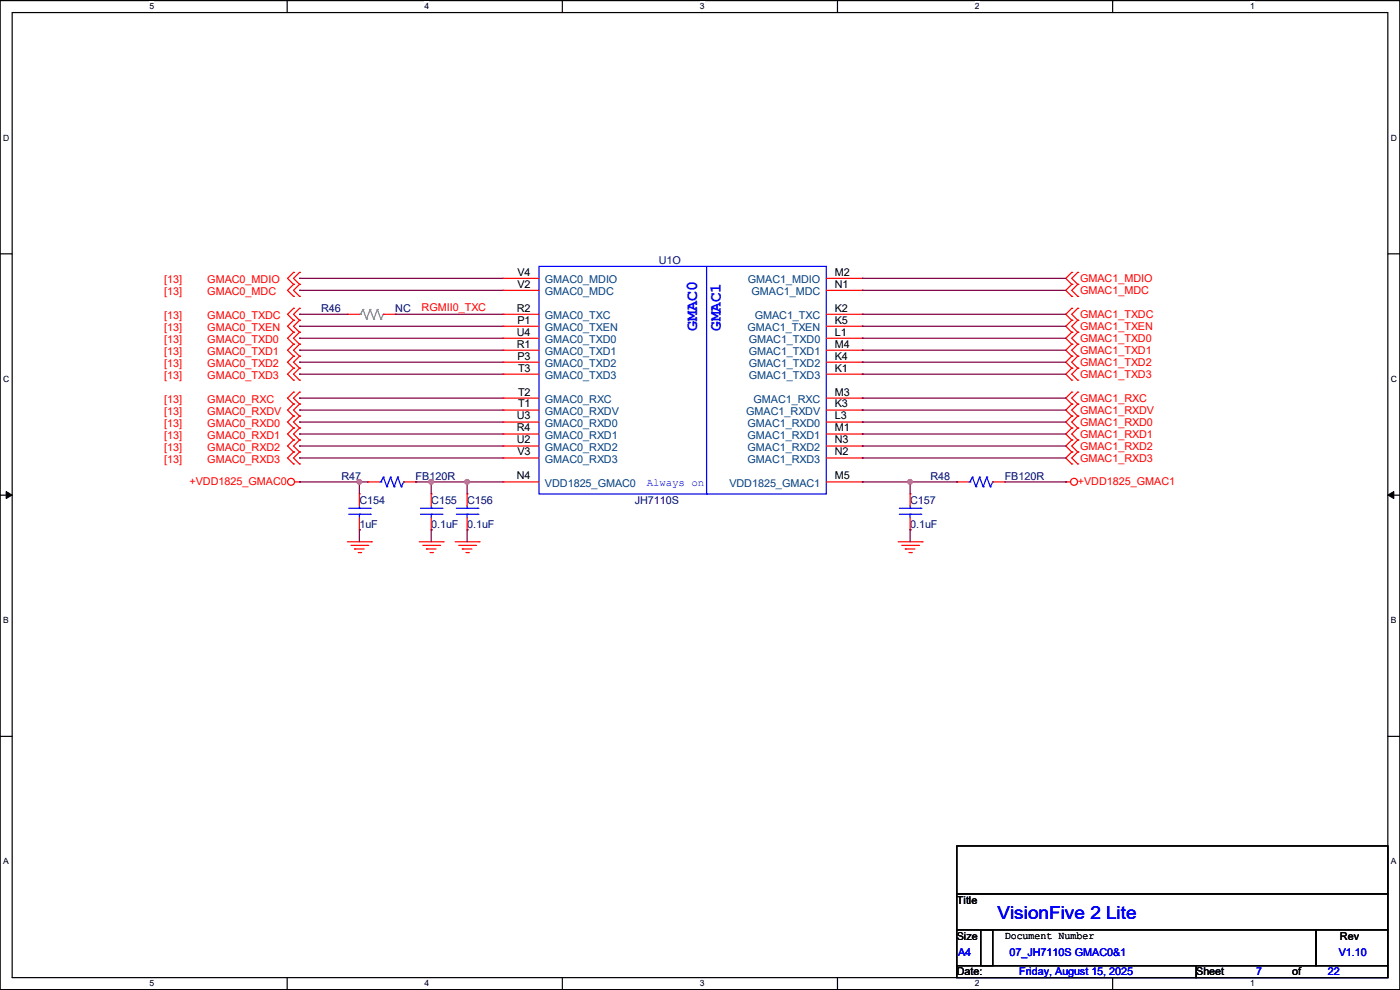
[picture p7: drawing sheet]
<svg xmlns="http://www.w3.org/2000/svg" width="297mm" height="210mm" viewBox="0 0 297 210" stroke-linecap="round" stroke-linejoin="round" font-family="sans-serif">
<path d="M0 .1h297v209.8h-297zM2.6 2.7h291.8v204.7h-291.8z" fill="none" stroke="#000" stroke-width=".25"/>
<g fill="#fff">
<path d="M31.7 .4h1v2h-1z"/>
<path d="M31.7 207.6h1v2h-1z"/>
</g>
<path d="M60.9 .1v2.6M60.9 207.4v2.5" fill="none" stroke="#000" stroke-width=".25"/>
<g fill="#fff">
<path d="M90.1 .4h1v2h-1z"/>
<path d="M90.1 207.6h1v2h-1z"/>
</g>
<path d="M119.3 .1v2.6M119.3 207.4v2.5" fill="none" stroke="#000" stroke-width=".25"/>
<g fill="#fff">
<path d="M148.5 .4h.9v2h-.9z"/>
<path d="M148.5 207.6h.9v2h-.9z"/>
</g>
<path d="M177.7 .1v2.6M177.7 207.4v2.5" fill="none" stroke="#000" stroke-width=".25"/>
<g fill="#fff">
<path d="M206.8 .4h1v2h-1z"/>
<path d="M206.8 207.6h1v2h-1z"/>
</g>
<path d="M236.1 .1v2.6M236.1 207.4v2.5" fill="none" stroke="#000" stroke-width=".25"/>
<g fill="#fff">
<path d="M265.2 .4h1v2h-1z"/>
<path d="M265.2 207.6h1v2h-1z"/>
<path d="M.7 28.2h1.2v2h-1.2z"/>
<path d="M295.1 28.2h1.2v2h-1.2z"/>
<path d="M.7 79.4h1.2v2h-1.2z"/>
<path d="M295.1 79.4h1.2v2h-1.2z"/>
</g>
<path d="M0 53.8h2.6M294.4 53.8h2.6" fill="none" stroke="#000" stroke-width=".25"/>
<g fill="#fff">
<path d="M.7 130.6h1.2v2h-1.2z"/>
<path d="M295.1 130.6h1.1v2h-1.1z"/>
</g>
<path d="M0 105h2.6M294.4 105h2.6" fill="none" stroke="#000" stroke-width=".25"/>
<path d="M1.3 104.3l1.3 .7-1.3 .7zM294.4 105l1.3-.7v1.4z" fill="#000" stroke="#000" stroke-width=".21"/>
<g fill="#fff">
<path d="M.7 181.8h1.2v2h-1.2z"/>
<path d="M295.1 181.8h1.1v2h-1.1z"/>
</g>
<path d="M0 156.2h2.6M294.4 156.2h2.6M203 179.5h91.4v10.1h-91.4zM203 189.6h91.4v7.6h-91.4zM203 197.2h7.6v7.7h-7.6zM208.1 197.2h71.1v7.7h-71.1zM279.2 197.2h15.2v7.7h-15.2zM203 204.9h50.8v2.5h-50.8zM253.8 204.9h40.6v2.5h-40.6z" fill="none" stroke="#000" stroke-width=".25"/>
<g fill="none" stroke="#f00" stroke-width=".25">
<path d="M62.3 57.8h.1M62.3 57.8l-1.3 1.3 1.3 1.2M63.5 57.8h.1M63.5 57.8l-1.2 1.3 1.2 1.2M106.7 59.1h.1M106.7 59.1h7.6M175.3 59.1h7.6M182.9 59.1h.1M227.4 57.8h.1M227.4 57.8l-1.3 1.3 1.3 1.2M228.6 57.8h.1M228.6 57.8l-1.2 1.3 1.2 1.2"/>
<path d="M62.3 60.3h.1M62.3 62.9h.1M62.3 73h.1M62.3 75.6h.1M62.3 70.5h.1M62.3 78.1h.1M62.3 65.4h.1M62.3 67.9h.1M62.3 60.3l-1.3 1.3 1.3 1.3M62.3 73l-1.3 1.3 1.3 1.3M62.3 70.5l-1.3 1.3 1.3 1.2M62.3 78.1l-1.3 1.3 1.3 1.2"/>
<path d="M62.3 75.6l-1.3 1.2 1.3 1.3M62.3 65.4l-1.3 1.3 1.3 1.2M62.3 67.9l-1.3 1.3 1.3 1.3M63.5 60.3h.1M63.5 62.9h.1M63.5 73h.1M63.5 75.6h.1M63.5 70.5h.1M63.5 78.1h.1M63.5 65.4h.1M63.5 67.9h.1M63.5 60.3l-1.2 1.3 1.2 1.3"/>
<path d="M63.5 73l-1.2 1.3 1.2 1.3M63.5 70.5l-1.2 1.3 1.2 1.2M63.5 78.1l-1.2 1.3 1.2 1.2M63.5 75.6l-1.2 1.2 1.2 1.3M63.5 65.4l-1.2 1.3 1.2 1.2M63.5 67.9l-1.2 1.3 1.2 1.3M73.7 66.7h.1M73.7 66.7h2.5M81.3 66.7h2.6M83.9 66.7h.1M106.7 69.2h.1M106.7 76.8h.1"/>
<path d="M106.7 74.3h.1M106.7 66.7h.1M106.7 79.4h.1M106.7 71.8h.1M106.7 61.6h.1M106.7 79.4h7.6M106.7 66.7h7.6M106.7 76.8h7.6M106.7 69.2h7.6M106.7 71.8h7.6M106.7 74.3h7.6M106.7 61.6h7.6"/>
<path d="M175.3 79.4h7.6M175.3 66.7h7.6M175.3 76.8h7.6M175.3 69.2h7.6M175.3 71.8h7.6M175.3 74.3h7.6M175.3 61.6h7.6M182.9 79.4h.1M182.9 66.7h.1M182.9 76.8h.1M182.9 69.2h.1M182.9 71.8h.1"/>
<path d="M182.9 74.3h.1M182.9 61.6h.1M227.4 60.3h.1M227.4 62.9h.1M227.4 70.5h.1M227.4 73h.1M227.4 75.6h.1M227.4 78.1h.1M227.4 65.4h.1M227.4 67.9h.1M227.4 60.3l-1.3 1.3 1.3 1.3M227.4 70.5l-1.3 1.3 1.3 1.2"/>
<path d="M227.4 73l-1.3 1.3 1.3 1.3M227.4 78.1l-1.3 1.3 1.3 1.2M227.4 75.6l-1.3 1.2 1.3 1.3M227.4 65.4l-1.3 1.3 1.3 1.2M227.4 67.9l-1.3 1.3 1.3 1.3M228.6 62.9h.1M228.6 60.3h.1M228.6 73h.1M228.6 70.5h.1M228.6 75.6h.1M228.6 78.1h.1M228.6 67.9h.1"/>
<path d="M228.6 65.4h.1M228.6 60.3l-1.2 1.3 1.2 1.3M228.6 70.5l-1.2 1.3 1.2 1.2M228.6 73l-1.2 1.3 1.2 1.3M228.6 78.1l-1.2 1.3 1.2 1.2M228.6 75.6l-1.2 1.2 1.2 1.3M228.6 65.4l-1.2 1.3 1.2 1.2M228.6 67.9l-1.2 1.3 1.2 1.3M62.3 90.8h.1M62.3 93.3h.1M62.3 88.3h.1M62.3 95.9h.1"/>
<path d="M62.3 98.4h.1M62.3 83.2h.1M62.3 85.7h.1M62.3 80.6h.1M62.3 90.8l-1.3 1.3 1.3 1.2M62.3 88.3l-1.3 1.2 1.3 1.3M62.3 95.9l-1.3 1.3 1.3 1.2M62.3 93.3l-1.3 1.3 1.3 1.3M62.3 83.2l-1.3 1.3 1.3 1.2M62.3 85.7l-1.3 1.3 1.3 1.3M63.5 90.8h.1M63.5 93.3h.1"/>
<path d="M63.5 88.3h.1M63.5 95.9h.1M63.5 98.4h.1M63.5 83.2h.1M63.5 85.7h.1M63.5 80.6h.1M63.5 90.8l-1.2 1.3 1.2 1.2M63.5 88.3l-1.2 1.2 1.2 1.3M63.5 95.9l-1.2 1.3 1.2 1.2M63.5 93.3l-1.2 1.3 1.2 1.3M63.5 83.2l-1.2 1.3 1.2 1.2M63.5 85.7l-1.2 1.3 1.2 1.3"/>
<path d="M106.7 92.1h.1M106.7 87h.1M106.7 84.5h.1M106.7 94.6h.1M106.7 89.5h.1M106.7 97.2h.1M106.7 87h7.6M106.7 89.5h7.6M106.7 92.1h7.6M106.7 84.5h7.6M106.7 97.2h7.6M106.7 94.6h7.6"/>
<path d="M175.3 87h7.6M175.3 89.5h7.6M175.3 92.1h7.6M175.3 84.5h7.6M175.3 97.2h7.6M175.3 94.6h7.6M182.9 87h.1M182.9 89.5h.1M182.9 92.1h.1M182.9 84.5h.1M182.9 97.2h.1M182.9 94.6h.1"/>
<path d="M227.4 90.8h.1M227.4 93.3h.1M227.4 88.3h.1M227.4 95.9h.1M227.4 98.4h.1M227.4 85.7h.1M227.4 83.2h.1M227.4 80.6h.1M227.4 90.8l-1.3 1.3 1.3 1.2M227.4 88.3l-1.3 1.2 1.3 1.3M227.4 95.9l-1.3 1.3 1.3 1.2M227.4 93.3l-1.3 1.3 1.3 1.3"/>
<path d="M227.4 85.7l-1.3 1.3 1.3 1.3M227.4 83.2l-1.3 1.3 1.3 1.2M228.6 93.3h.1M228.6 90.8h.1M228.6 88.3h.1M228.6 98.4h.1M228.6 95.9h.1M228.6 85.7h.1M228.6 83.2h.1M228.6 80.6h.1M228.6 90.8l-1.2 1.3 1.2 1.2M228.6 88.3l-1.2 1.2 1.2 1.3"/>
<path d="M228.6 95.9l-1.2 1.3 1.2 1.2M228.6 93.3l-1.2 1.3 1.2 1.3M228.6 85.7l-1.2 1.3 1.2 1.3M228.6 83.2l-1.2 1.3 1.2 1.2M62.5 102.2h1M63.5 102.2h.1M73.7 114.9h5.1M74.5 115.7h3.5M75.2 116.5h.1M75.2 116.5h2.1M76 117.2h.5M76.2 104.8h.1"/>
<path d="M76.2 112.4h.1M76.2 104.8v2.5M76.2 109.9v2.5M76.5 117.2h.1M78 115.7h.1M78 102.2h.1M78 102.2h2.6M78.8 114.9h.1M85.6 102.2h2.6M88.2 102.2h.1M88.9 114.9h5.1M89.7 115.7h3.6"/>
<path d="M90.5 116.5h.1M90.5 116.5h2M91.2 117.2h.5M91.5 104.8h.1M91.5 112.4h.1M91.5 104.8v2.5M91.5 109.9v2.5M91.7 117.2h.1M93.3 115.7h.1M94 114.9h.1M96.6 114.9h5M97.3 115.7h3.6"/>
<path d="M98.1 116.5h.1M98.1 116.5h2M98.8 117.2h.6M99.1 104.8h.1M99.1 112.4h.1M99.1 104.8v2.5M99.1 109.9v2.5M99.4 117.2h.1M100.9 115.7h.1M101.6 114.9h.1M106.7 102.2h.1M106.7 102.2h7.6"/>
<path d="M175.3 102.2h7.6M182.9 102.2h.1M190.5 114.9h5.1M191.3 115.7h3.6M192.1 116.5h.1M192.1 116.5h2M192.8 117.2h.5M193.1 104.8h.1M193.1 112.4h.1M193.1 104.8v2.5M193.1 109.9v2.5M193.3 117.2h.1"/>
<path d="M194.9 115.7h.1M195.6 114.9h.1M203 102.2h.1M203 102.2h2.5M210.6 102.2h2.5M213.1 102.2h.1M226.1 102.2h.1M226.1 102.2h1"/>
<circle cx="61.7" cy="102.2" r=".74"/>
<circle cx="227.9" cy="102.2" r=".74"/>
</g>
<g fill="none" stroke="#00f" stroke-width=".25">
<path d="M114.3 56.5h61v48.3h-61zM149.9 56.5v48.3M74 109.1h4.5M74 107.8h4.5M76.2 107.8h.1M76.2 109.1h.1M76.2 107.3v.5M76.2 109.1v.8M78.5 109.1h.1M78.5 107.8h.1M80.6 102.2h.2M80.8 102.2h.1"/>
<path d="M81.3 101.2h.1M81.3 101.2l-.5 1M81.3 101.2l.8 2.1M82.1 103.3h.1M82.8 101.2h.1M82.8 101.2l-.7 2.1M82.8 101.2l.8 2.1M83.6 103.3h.1M84.4 101.2h.1M84.4 101.2l-.8 2.1M84.4 101.2l.7 2.1M85.1 103.3h.1"/>
<path d="M85.6 102.2h.1M85.6 102.2l-.5 1.1M89.2 109.1h4.6M89.2 107.8h4.6M91.5 107.8h.1M91.5 109.1h.1M91.5 107.3v.5M91.5 109.1v.8M93.8 109.1h.1M93.8 107.8h.1M96.8 109.1h4.6M96.8 107.8h4.6"/>
<path d="M99.1 107.8h.1M99.1 109.1h.1M99.1 107.3v.5M99.1 109.1v.8M101.4 109.1h.1M101.4 107.8h.1M149.9 104.8h.1M190.8 109.1h4.6M190.8 107.8h4.6M193.1 107.8h.1M193.1 109.1h.1M193.1 107.3v.5"/>
<path d="M193.1 109.1v.8M195.4 109.1h.1M195.4 107.8h.1M205.5 102.2h.3M205.8 102.2h.1M206.3 101.2h.1M206.3 101.2l-.5 1M206.3 101.2l.8 2.1M207.1 103.3h.1M207.8 101.2h.1M207.8 101.2l-.7 2.1M207.8 101.2l.8 2.1"/>
<path d="M208.6 103.3h.1M209.3 101.2h.1M209.3 101.2l-.7 2.1M209.3 101.2l.8 2.1M210.1 103.3h.1M210.6 102.2h.1M210.6 102.2l-.5 1.1"/>
</g>
<g fill="none" stroke="#808080" stroke-width=".25">
<path d="M76.2 66.7h.3M76.5 66.7h.1M77 65.7h.1M77 65.7l-.5 1M77 65.7l.8 2M77.8 67.7h.1M78.5 65.7h.1M78.5 65.7l-.7 2M78.5 65.7l.8 2M79.3 67.7h.1M80.1 65.7h.1M80.1 65.7l-.8 2"/>
<path d="M80.1 65.7l.7 2M80.8 67.7h.1M81.3 66.7h.1M81.3 66.7l-.5 1"/>
</g>
<g fill="none" stroke="#800040" stroke-width=".25">
<path d="M63.5 59.1h.1M63.5 59.1h43.2M182.9 59.1h.1M182.9 59.1h43.2M63.5 61.6h.1M63.5 66.7h.1M63.5 69.2h.1M63.5 71.8h.1M63.5 74.3h.1M63.5 76.8h.1M63.5 79.4h.1M63.5 61.6h43.2"/>
<path d="M63.5 66.7h10.2M63.5 69.2h43.2M63.5 71.8h43.2M63.5 74.3h43.2M63.5 76.8h43.2M63.5 79.4h43.2M83.9 66.7h.1M83.9 66.7h22.8M182.9 61.6h.1M182.9 66.7h.1M182.9 69.2h.1M182.9 71.8h.1"/>
<path d="M182.9 74.3h.1M182.9 76.8h.1M182.9 79.4h.1M182.9 61.6h43.2M182.9 66.7h43.2M182.9 69.2h43.2M182.9 71.8h43.2M182.9 74.3h43.2M182.9 76.8h43.2M182.9 79.4h43.2M63.5 84.5h.1M63.5 87h.1"/>
<path d="M63.5 94.6h.1M63.5 97.2h.1M63.5 89.5h.1M63.5 92.1h.1M63.5 92.1h43.2M63.5 89.5h43.2M63.5 97.2h43.2M63.5 94.6h43.2M63.5 87h43.2M63.5 84.5h43.2M182.9 92.1h.1M182.9 89.5h.1"/>
<path d="M182.9 97.2h.1M182.9 94.6h.1M182.9 87h.1M182.9 84.5h.1M182.9 92.1h43.2M182.9 89.5h43.2M182.9 97.2h43.2M182.9 94.6h43.2M182.9 87h43.2M182.9 84.5h43.2M63.5 102.2h.1M63.5 102.2h14.5"/>
<path d="M76.2 112.4h.1M76.2 102.2h.1M76.2 102.2v2.6M76.2 112.4v2.5M88.2 102.2h.1M88.2 102.2h18.5M91.5 102.2h.1M91.5 112.4h.1M91.5 102.2v2.6M91.5 112.4v2.5M99.1 102.2h.1M99.1 112.4h.1"/>
<path d="M99.1 102.2v2.6M99.1 112.4v2.5M182.9 102.2h.1M182.9 102.2h20.1M193.1 102.2h.1M193.1 112.4h.1M193.1 102.2v2.6M193.1 112.4v2.5M203 102.2h.1M213.1 102.2h13M226.1 102.2h.1"/>
</g>
<g fill="#f0f" stroke="#f0f" stroke-width=".25">
<circle cx="99.1" cy="102.2" r=".49"/>
<circle cx="91.5" cy="102.2" r=".49"/>
<circle cx="76.2" cy="102.2" r=".49"/>
<circle cx="193.1" cy="102.2" r=".49"/>
</g>
<text font-size="3.8" fill="#00f" x="211.6" y="195">VisionFive 2 Lite</text>
<g font-size="3.6" fill="#00f">
<text x="147.9" y="70.2" transform="rotate(-90 147.9 70.2)">GMAC0</text>
<text x="153" y="70.2" transform="rotate(-90 153 70.2)">GMAC1</text>
</g>
<g font-size="2.3">
<text x="109.8" y="58.5">V4</text>
<text x="177.1" y="58.5">M2</text>
<text x="109.8" y="61">V2</text>
<text x="177.1" y="61">N1</text>
<text x="109.6" y="66.1">R2</text>
<text x="109.6" y="71.2">U4</text>
<text x="109.8" y="68.7">P1</text>
<text x="177.1" y="66.1">K2</text>
<text x="177.1" y="68.7">K5</text>
<text x="177.1" y="71.2">L1</text>
<text x="109.6" y="73.7">R1</text>
<text x="109.8" y="76.3">P3</text>
<text x="177.1" y="76.3">K4</text>
<text x="177.1" y="73.7">M4</text>
<text x="109.9" y="83.9">T2</text>
<text x="109.9" y="78.8">T3</text>
<text x="177.1" y="78.8">K1</text>
<text x="177.1" y="83.9">M3</text>
<text x="109.6" y="89">U3</text>
<text x="109.9" y="86.4">T1</text>
<text x="177.1" y="86.4">K3</text>
<text x="177.1" y="89">L3</text>
<text x="109.6" y="91.5">R4</text>
<text x="109.6" y="94.1">U2</text>
<text x="177.1" y="91.5">M1</text>
<text x="177.1" y="94.1">N3</text>
<text x="109.6" y="101.7">N4</text>
<text x="109.8" y="96.6">V3</text>
<text x="177.1" y="101.7">M5</text>
<text x="177.1" y="96.6">N2</text>
<text x="203" y="191.7">Title</text>
<text x="203" y="199.3">Size</text>
<text x="213.1" y="199.1">Document Number</text>
<text x="284.3" y="199.3">Rev</text>
<text x="203" y="206.9">Date:</text>
<text x="253.8" y="206.9">Sheet</text>
<text x="274.1" y="206.9">of</text>
</g>
<g font-size="2.3" fill="#000080">
<text x="139.7" y="56">U1O</text>
<text x="68.1" y="66.2">R46</text>
<text x="83.9" y="66.2">NC</text>
<text x="72.4" y="101.8">R47</text>
<text x="88.2" y="101.8">FB120R</text>
<text x="197.4" y="101.8">R48</text>
<text x="213.1" y="101.8">FB120R</text>
<text x="76.2" y="106.8">C154</text>
<text x="91.5" y="106.8">C155</text>
<text x="99.1" y="106.8">C156</text>
<text x="134.7" y="106.8">JH7110S</text>
<text x="193.1" y="106.8">C157</text>
<text x="76.2" y="111.9">1uF</text>
<text x="91.5" y="111.9">0.1uF</text>
<text x="99.1" y="111.9">0.1uF</text>
<text x="193.1" y="111.9">0.1uF</text>
</g>
<g font-size="2.3" fill="#f00">
<text x="229.2" y="59.9">GMAC1_MDIO</text>
<text x="34.8" y="60.1">[13]</text>
<text x="34.8" y="62.7">[13]</text>
<text x="44" y="60.1">GMAC0_MDIO</text>
<text x="44" y="62.7">GMAC0_MDC</text>
<text x="89.5" y="66">RGMII0_TXC</text>
<text x="229.2" y="62.4">GMAC1_MDC</text>
<text x="34.8" y="67.7">[13]</text>
<text x="34.8" y="70.3">[13]</text>
<text x="44" y="67.7">GMAC0_TXDC</text>
<text x="44" y="70.3">GMAC0_TXEN</text>
<text x="229.2" y="67.5">GMAC1_TXDC</text>
<text x="229.2" y="70">GMAC1_TXEN</text>
<text x="34.8" y="75.4">[13]</text>
<text x="34.8" y="72.8">[13]</text>
<text x="34.8" y="77.9">[13]</text>
<text x="44" y="75.4">GMAC0_TXD1</text>
<text x="44" y="72.8">GMAC0_TXD0</text>
<text x="44" y="77.9">GMAC0_TXD2</text>
<text x="229.2" y="72.6">GMAC1_TXD0</text>
<text x="229.2" y="75.1">GMAC1_TXD1</text>
<text x="229.2" y="77.6">GMAC1_TXD2</text>
<text x="34.8" y="80.4">[13]</text>
<text x="44" y="80.4">GMAC0_TXD3</text>
<text x="229.2" y="80.2">GMAC1_TXD3</text>
<text x="34.8" y="85.5">[13]</text>
<text x="34.8" y="88.1">[13]</text>
<text x="44" y="85.5">GMAC0_RXC</text>
<text x="44" y="88.1">GMAC0_RXDV</text>
<text x="229.2" y="87.8">GMAC1_RXDV</text>
<text x="229.2" y="85.3">GMAC1_RXC</text>
<text x="34.8" y="93.1">[13]</text>
<text x="34.8" y="90.6">[13]</text>
<text x="34.8" y="95.7">[13]</text>
<text x="44" y="93.1">GMAC0_RXD1</text>
<text x="44" y="90.6">GMAC0_RXD0</text>
<text x="44" y="95.7">GMAC0_RXD2</text>
<text x="229.2" y="92.9">GMAC1_RXD1</text>
<text x="229.2" y="90.3">GMAC1_RXD0</text>
<text x="229.2" y="95.4">GMAC1_RXD2</text>
<text x="34.8" y="98.2">[13]</text>
<text x="44" y="98.2">GMAC0_RXD3</text>
<text x="229.2" y="98">GMAC1_RXD3</text>
<text x="40.2" y="102.8">+VDD1825_GMAC0</text>
<text x="228.6" y="102.8">+VDD1825_GMAC1</text>
</g>
<g font-size="2.3" fill="#004080">
<text x="115.6" y="62.7">GMAC0_MDC</text>
<text x="115.6" y="60.1">GMAC0_MDIO</text>
<text x="158.7" y="60.1">GMAC1_MDIO</text>
<text x="159.4" y="62.7">GMAC1_MDC</text>
<text x="115.6" y="70.3">GMAC0_TXEN</text>
<text x="115.6" y="67.7">GMAC0_TXC</text>
<text x="158.6" y="70.3">GMAC1_TXEN</text>
<text x="160.1" y="67.7">GMAC1_TXC</text>
<text x="115.6" y="77.9">GMAC0_TXD2</text>
<text x="115.6" y="75.4">GMAC0_TXD1</text>
<text x="115.6" y="72.8">GMAC0_TXD0</text>
<text x="158.8" y="77.9">GMAC1_TXD2</text>
<text x="158.8" y="72.8">GMAC1_TXD0</text>
<text x="158.8" y="75.4">GMAC1_TXD1</text>
<text x="115.6" y="80.4">GMAC0_TXD3</text>
<text x="158.8" y="80.4">GMAC1_TXD3</text>
<text x="115.6" y="88.1">GMAC0_RXDV</text>
<text x="115.6" y="85.5">GMAC0_RXC</text>
<text x="158.3" y="88.1">GMAC1_RXDV</text>
<text x="159.9" y="85.5">GMAC1_RXC</text>
<text x="115.6" y="93.1">GMAC0_RXD1</text>
<text x="115.6" y="95.7">GMAC0_RXD2</text>
<text x="115.6" y="90.6">GMAC0_RXD0</text>
<text x="158.6" y="90.6">GMAC1_RXD0</text>
<text x="158.6" y="93.1">GMAC1_RXD1</text>
<text x="158.6" y="95.7">GMAC1_RXD2</text>
<text x="115.6" y="98.2">GMAC0_RXD3</text>
<text x="158.6" y="98.2">GMAC1_RXD3</text>
<text x="115.6" y="103.3">VDD1825_GMAC0</text>
<text x="154.7" y="103.3">VDD1825_GMAC1</text>
</g>
<g font-size="2.3" fill="#00f">
<text x="137.2" y="103.1">Always on</text>
<text x="203.2" y="202.9">A4</text>
<text x="214.2" y="202.9">07_JH7110S GMAC0&amp;1</text>
<text x="284" y="202.9">V1.10</text>
<text x="216.2" y="206.9">Friday, August 15, 2025</text>
<text x="266.5" y="206.9">7</text>
<text x="281.7" y="206.9">22</text>
</g>
<g font-size="1.8">
<text x="31.7" y="2">5</text>
<text x="90.1" y="2">4</text>
<text x="148.5" y="2">3</text>
<text x="206.8" y="2">2</text>
<text x="265.2" y="2">1</text>
<text x=".7" y="29.8">D</text>
<text x="295.1" y="29.8">D</text>
<text x=".7" y="81">C</text>
<text x="295.1" y="81">C</text>
<text x=".7" y="132.2">B</text>
<text x="295.1" y="132.2">B</text>
<text x=".7" y="183.4">A</text>
<text x="295.1" y="183.4">A</text>
<text x="31.7" y="209.3">5</text>
<text x="90.1" y="209.3">4</text>
<text x="148.5" y="209.3">3</text>
<text x="206.8" y="209.3">2</text>
<text x="265.2" y="209.3">1</text>
</g>
</svg>
